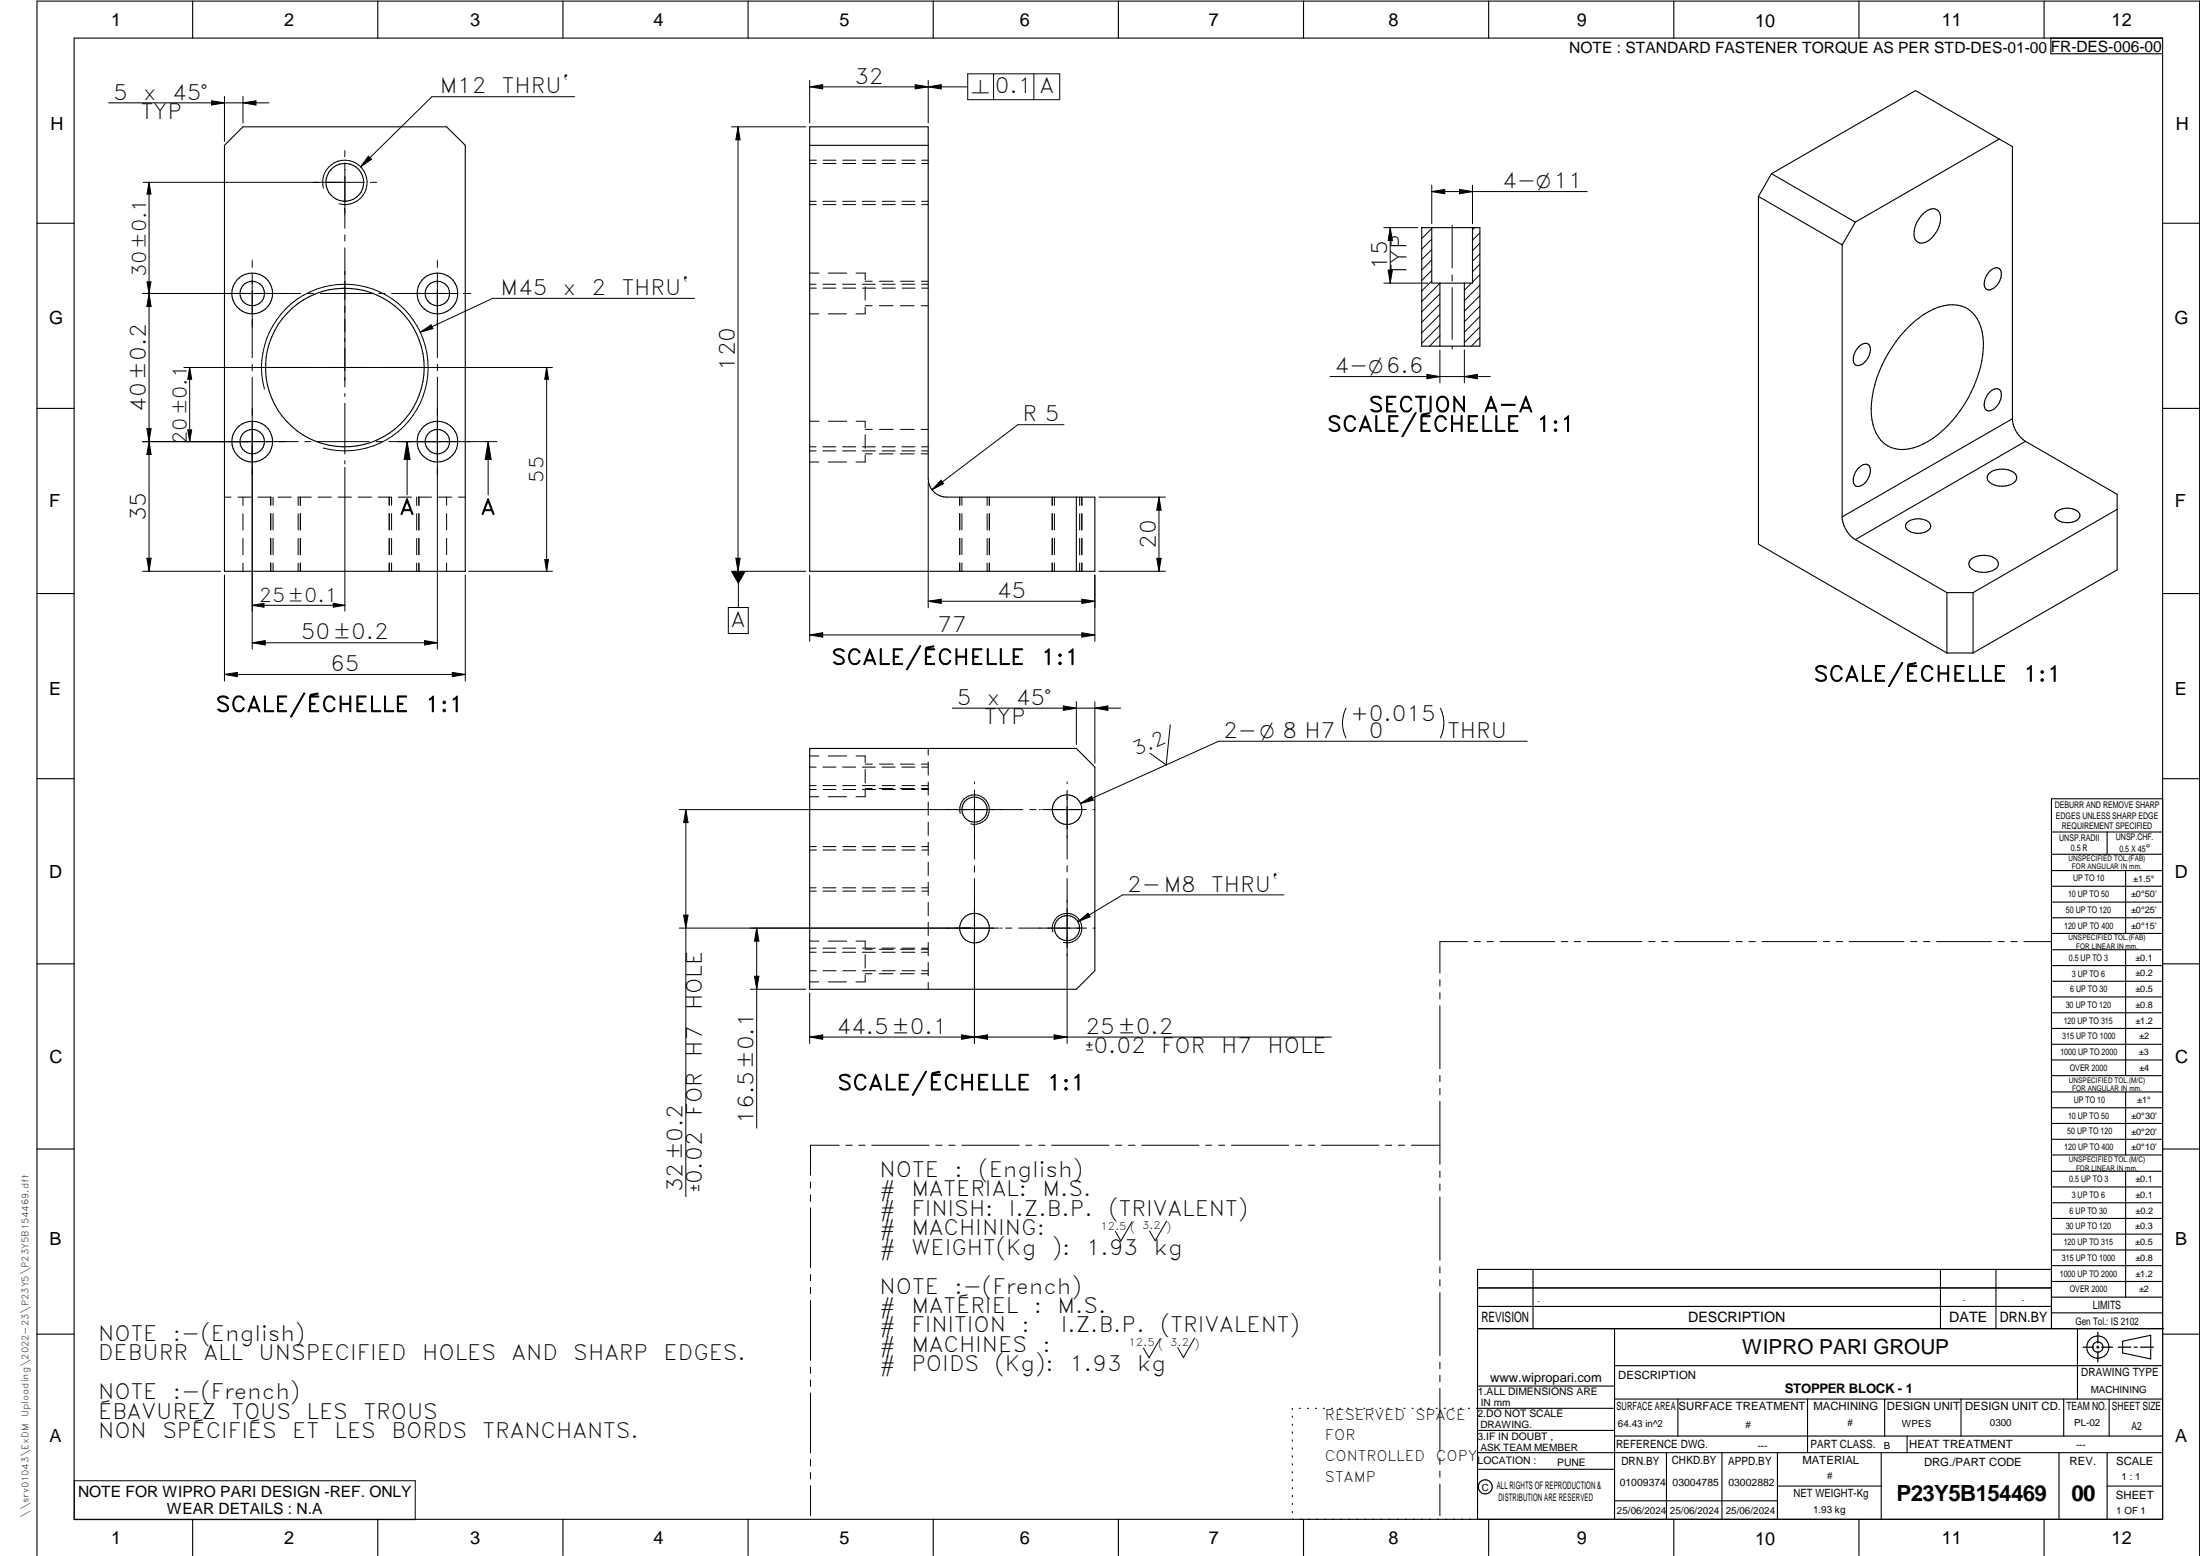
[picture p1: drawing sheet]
<svg xmlns="http://www.w3.org/2000/svg" width="594mm" height="420mm" viewBox="0 0 594 420" stroke-linecap="round" stroke-linejoin="round" font-family="sans-serif">
<g fill="none" stroke="#000" stroke-width=".3">
<path d="M20 10.3h564v400h-564zM52 .3v10M102 .3v10M152 .3v10M202 .3v10M252 .3v10M302 .3v10M352 .3v10M402 .3v10M452 .3v10M502 .3v10M552 .3v10"/>
<path d="M553.8 10.3v4.2h30.2M60.6 39.2l5-5h55l5 5v115.1h-65zM218.6 39.2h32M218.6 34.2h32v95a5 5 0 0 0 5 5h40v20.1h-77zM539.9 37.5l-38.9 22.5M539.9 37.5l-22.6-13-38.9 22.4M539.9 37.5l3.5 2.1v73.5M474.8 53l22.7 13.1M474.8 53v93.9l50.9 29.4M478.4 46.9l22.6 13.1M478.4 46.9l-3.6 6.1M501 60l-3.5 6.1"/>
<path d="M519.3 57.7a2.96 2.96 0 0 1 4.1-.8 5.4 5.4 0 0 1-.7 6 4.9 4.9 0 0 1-4.3 2.7 2.49 2.49 0 0 1-1.5-3.1 7.7 7.7 0 0 1 2.4-4.8zM10 60.3h10M383.9 61.5h15.7v32h-15.7zM388.8 76.5v17M395.4 76.5v17M397.6 61.5v15h-11v-15M497.5 66.1v73.5M537.3 73.2a1.73 1.73 0 0 1 3 0 4.4 4.4 0 0 1-3.4 5.1 1.81 1.81 0 0 1-1-2.6l.6-1.4zM584 60.3h10M502 93.6a1.7 1.7 0 0 1 2.9 0 4.6 4.6 0 0 1-2.9 5.1 1.43 1.43 0 0 1-1.5-2l.6-2zM515.7 88a18 18 0 0 1 11.7-5.7 8.2 8.2 0 0 1 7.9 7.3 28.3 28.3 0 0 1-4.9 19.6 26.9 26.9 0 0 1-13.8 11.7 8.1 8.1 0 0 1-10.8-6.2 26 26 0 0 1 3.3-17.8l.9-1.6a34.2 34.2 0 0 1 5.7-7.3zM10 110.3h10"/>
<path d="M537.3 105.9a1.76 1.76 0 0 1 3-.1 4.4 4.4 0 0 1-3.4 5.2 1.88 1.88 0 0 1-1-2.7l.6-1.3zM543.4 113.1a7.6 7.6 0 0 0 3.5 6.1M543.4 113.1l-45.9 26.5M546.9 119.2l-45.9 26.5M546.9 119.2l24.8 14.3v20.4l-38.9 22.4M584 110.3h10M290.7 134.2v20.1M497.5 139.6a7.8 7.8 0 0 0 3.5 6.1M502 126.3a1.72 1.72 0 0 1 2.9-.1 4.6 4.6 0 0 1-2.9 5.2 1.46 1.46 0 0 1-1.5-2l.6-2zM536.9 128.1a5.4 5.4 0 0 1 7.5 .2 1.88 1.88 0 0 1-1.4 2.5 5.7 5.7 0 0 1-6.1-.9 1.55 1.55 0 0 1 0-1.8zM555.2 138.3a4.5 4.5 0 0 1 6.4 .5 1.92 1.92 0 0 1-1.9 2.2 4.2 4.2 0 0 1-4.8-1.4v-.4zM571.7 137.5l-38.9 22.5"/>
<path d="M501 145.7l24.7 14.3M514.9 141.2a4.8 4.8 0 0 1 6.1 0 1.52 1.52 0 0 1-.9 2.4 4.6 4.6 0 0 1-5.5-1.1v-.5zM532 151.3a5.4 5.4 0 0 1 7.4 .3 1.88 1.88 0 0 1-1.3 2.5 5.9 5.9 0 0 1-6.1-.9 1.55 1.55 0 0 1 0-1.9zM10 160.3h10M525.7 160h7.1M525.7 160v16.3M525.7 176.3h7.1M532.8 160v16.3M584 160.3h10M10 210.3h10M218.6 202.1h72.1l4.9 5v55l-4.9 5h-72.1zM584 215.7h-30v143.1"/>
<path d="M584 210.3h10M554 224.7h30M554 230.7h30M554 235.1h30M554 239.3h30M569 224.7v6M574 235.1v17M554 243.6h30M554 247.8h30M554 252.1h30M554 256.5h30M574 256.5v33.9"/>
<path d="M10 260.3h10M554 260.7h30M554 265h30M554 269.2h30M554 273.5h30M554 277.7h30M584 260.3h10M554 282h30M554 286.2h30M554 290.4h30M554 294.9h30M554 299.1h30"/>
<path d="M574 294.9v17M10 310.3h10M554 303.4h30M554 307.6h30M554 311.9h30M554 316.3h30M574 316.3v34M584 310.3h10M554 320.5h30M554 324.8h30M554 329h30M554 333.2h30"/>
<path d="M554 337.5h30M399 358.8h185.2M399 352.8h155M399 347.8h155M414 342.8v16M436 358.8v51.5M524 342.8v16M539 342.8v16M554 341.8h30M554 346h30M554 350.3h30M554 354.5h30"/>
<path d="M554 342.8h-155v67.5M561 358.8v19M10 360.3h10M399 374.3h37M436 377.8h148M453.1 377.8v10M488.1 377.8v14.5M508.9 377.8v10M529.5 377.8v10M557.3 377.8v10M569.5 377.8v10M573.2 362.2l7.6-1.6v6.3l-7.6-1.6z"/>
<path d="M584 368.8h-148M584 360.3h10M349 380.3v.3M349 382.4v.3M349 384.6v.3M349 386.7v.3M349 388.8v.3M349 391v.3M349 393.1v.3M349 395.3v.3M349 397.4v.3M349 399.5v.3"/>
<path d="M350.9 380.3h.2M353.1 380.3h.2M355.2 380.3h.3M357.4 380.3h.3M359.6 380.3h.3M361.7 380.3h.3M363.9 380.3h.3M366.1 380.3h.3M368.3 380.3h.2M370.4 380.3h.3M372.6 380.3h.3M374.8 380.3h.3"/>
<path d="M376.9 380.3h.4M379.1 380.3h.3M381.3 380.3h.3M383.4 380.3h.4M385.6 380.3h.3M387.8 380.3h.3M390 380.3h.3M392.2 380.3h.3M394.3 380.3h.3M396.5 380.3h.3M398.7 380.3h37.3M399 396.7h37"/>
<path d="M399 392.3h185M399 386.2h37M436 387.8h148M450 392.3v18M465 392.3v18M480 392.3v18M508 392.3v18M515 387.8v4.5M556 392.3v18M569 392.3v18M52 410.3v9.7M102 410.3v9.7"/>
<path d="M152 410.3v9.7M202 410.3v9.7M252 410.3v9.7M302 410.3v9.7M349 401.7v.3M349 403.8v.4M349 406v.3M349 408.1v.3M352 410.3v9.7M402 410.3v9.7M436 405.3h44M452 410.3v9.7"/>
<path d="M480 401.3h28M502 410.3v9.7M552 410.3v9.7M569 401.3h15M10 420v-419.7h584v419.7"/>
<circle cx="93.1" cy="49.2" r="5.1"/>
<circle cx="68.1" cy="79.2" r="5.5"/>
<circle cx="68.1" cy="79.2" r="3.3"/>
<circle cx="118.1" cy="79.2" r="5.5"/>
<circle cx="118.1" cy="79.2" r="3.3"/>
<circle cx="93.1" cy="99.3" r="21.4"/>
<circle cx="68.1" cy="119.2" r="5.5"/>
<circle cx="68.1" cy="119.2" r="3.3"/>
<circle cx="118.1" cy="119.2" r="5.5"/>
<circle cx="118.1" cy="119.2" r="3.3"/>
<circle cx="263.1" cy="218.6" r="3.4"/>
<circle cx="288.1" cy="218.6" r="4"/>
<circle cx="263.1" cy="250.6" r="4"/>
<circle cx="288.1" cy="250.6" r="3.4"/>
<circle cx="566.5" cy="363.7" r="1.39"/>
<circle cx="566.5" cy="363.8" r="3"/>
<circle cx="401.1" cy="401.5" r="1.9"/>
</g>
<g fill="none" stroke="#000" stroke-width=".27">
<path d="M261.3 19.9h24.9v7h-24.9zM268.3 19.9v7M279.2 19.9v7M29.3 27.8h43.3M57.1 27.2l3.5 .6-3.5 .6zM60.6 26v12.2M65.6 27.8l3.5-.6v1.2zM65.6 26v7.2M155.2 26.1h-38.6l-19.2 18.9M197.5 34.2h20.1M199.3 34.2v120.1M199.3 34.2l.5 3.6h-1.1z"/>
<path d="M218.6 21.7v11.5M218.6 23.5l3.6-.6v1.1zM218.6 23.5h42.7M247.1 22.9l3.5 .6-3.5 .5zM250.6 21.7v11.5M250.6 23.5l3.6-.6v1.1zM38.6 49.2h59.8M40.3 49.2v105.1M40.3 49.2l.5 3.2h-1.1zM87.3 50.8a6 6 0 0 1 5.3-7.5 6 6 0 0 1 6.5 6.5 6 6 0 0 1-7.5 5.2M93.1 40.6v.1M93.1 40.9v1.1"/>
<path d="M93.1 44v17.6M99.5 42.2l.8 .8-2.9 2zM100.3 49.2h1.2M101.6 49.2h.1M218.6 55.2h1.8M218.6 43.3h1.8M218.6 44.2h1.8M218.6 54.4h1.8M222.2 54.4h3.5M222.2 55.2h3.6M222.2 43.3h3.6M222.2 44.2h3.6"/>
<path d="M227.5 54.4h3.5M227.6 55.2h3.5M227.6 43.3h3.5M227.6 44.2h3.5M232.9 54.4h3.5M232.9 55.2h3.5M232.9 43.3h3.5M232.9 44.2h3.5M238.2 54.4h3.5M238.2 55.2h3.6M238.2 43.3h3.6M238.2 44.2h3.6"/>
<path d="M243.5 54.4h3.6M243.6 55.2h3.5M243.6 43.3h3.5M243.6 44.2h3.5M248.9 54.4h1.7M248.9 55.2h1.7M248.9 43.3h1.7M248.9 44.2h1.7M386.6 50v10.4M386.6 51.7l3.5-.6v1.2zM386.6 51.7h42M394.1 51.1l3.5 .6-3.5 .6z"/>
<path d="M397.6 50v10.4M39.7 76.1h1.1l-.5 3.1zM40.3 79.2l.5 3.6h-1.1zM68.1 74v22.6M68.1 70.2v.1M68.1 70.6v1.4M68.1 72.2v.1M81.2 79.2h-42.7M83 79.2h1.7M86.5 79.2h14M93.1 63.4v1.7M93.1 66.9v37.6"/>
<path d="M102.2 79.2h1.8M105.7 79.2h17.7M118.1 70.2v.1M118.1 70.6v1.4M118.1 72.2v.1M118.1 74v22.6M125.4 79.2h1.4M127 79.2h.1M218.6 76.8h1.8M218.6 77.8h1.8M218.6 73.7h2.5M222.2 76.8h3.5"/>
<path d="M222.2 77.8h3.6M223.7 73.7h4.9M227.5 76.8h3.5M227.6 77.8h3.5M231.2 73.7h2.4v1.8M232.9 76.8h3.5M232.9 77.8h3.5M233.6 75.9h1.9M233.6 77.4v3.6M237.5 75.9h3.7M238.2 76.8h3.5M238.2 77.8h3.6"/>
<path d="M243.2 75.9h3.7M243.5 76.8h3.6M243.6 77.8h3.5M248.8 75.9h1.8M248.9 76.8h1.7M248.9 77.8h1.7M373.7 61.5h9.2M373.7 76.5h11.9M374.9 72.9h1.1l-.6 3.6zM375.4 61.5l.6 3.4h-1.1zM375.4 61.5v15M384.1 61.5l-.2 .1"/>
<path d="M386.6 61.7l-2.7 2.7M386.6 64.6l-2.7 2.7M386.6 67.4l-2.7 2.7M386.6 70.2l-2.7 2.7M386.6 73l-2.7 2.7M386.6 75.9l-2.7 2.7M388.8 76.5l-4.9 4.9M388.8 79.3l-4.9 4.9M392.1 60.8v11.6M392.1 74.2v1.7M392.1 77.7v14M397.3 76.5l-1.9 1.9"/>
<path d="M398.2 61.5l-.6 .5M399.6 62.9l-2 2M399.6 65.7l-2 2M399.6 74.2l-2 2M399.6 68.5l-2 2M399.6 71.3l-2 2.1M399.6 77l-4.2 4.2M399.6 79.8l-4.2 4.2M49.7 99.2h99.5M51.2 99.2l.6 3.2h-1.1zM51.2 99.2v20.1M68.1 98.4v1.7"/>
<path d="M113.5 89.7l2.9-2 .5 1zM118.1 98.4v1.7M147.6 99.2l.5 3.2h-1zM147.6 99.2v55.1M187.5 80.6h-54.5l-19.5 9.1M218.6 84.8h2.5M223.6 84.8h5M233.6 82.6h1.9M233.6 82.9v1.9h-2.5M237.4 82.6h3.8M243.1 82.6h3.7M248.7 82.6h1.9"/>
<path d="M388.8 82.1l-4.9 4.9M388.8 85l-4.9 4.9M388.8 87.8l-4.9 4.9M388.8 90.6l-2.8 2.9M388.8 94.5v8.9M392.1 93.4v.9M395.4 94.5v8.9M399.6 82.7l-4.2 4.2M399.6 85.5l-4.2 4.2M399.6 88.3l-4.2 4.2M399.6 91.1l-2.3 2.4M38.5 119.3h42"/>
<path d="M39.7 115.7h1.1l-.5 3.6zM40.3 119.3l.5 3.4h-1.1zM50.7 116.1h1.1l-.6 3.2zM68.1 101.9v73.4M71.4 105.1a22.5 22.5 0 0 1 19.8-28.2 22.5 22.5 0 0 1 24.4 24.4 22.5 22.5 0 0 1-28.3 19.7M82.3 119.3h1.7M85.8 119.3h13.9M93.1 106.3v.8M93.1 108.9v13.7M101.6 119.3h1.6M105 119.3h24.2M109.9 119.3l.8 4.7h-1.6z"/>
<path d="M109.9 119.3v14.3M118.1 101.9v73.4M129.4 119.3h4.8M131.8 119.3l.8 4.7h-1.6zM131.8 119.3v14.3M218.6 113.7h2.5M223.7 113.7h4.9M231.2 113.7h2.4v1.8M233.6 116h1.9M233.6 117.4v3.6M237.5 116h3.7M243.2 116h3.7"/>
<path d="M248.8 116h1.8M287.3 114.7h-12.4l-23.2 17.5M359.1 101.7h43.3M385.3 101.1l3.5 .6-3.5 .6zM395.4 101.7l3.5-.6v1.2zM60.6 134.2h1.8M64.3 134.2h3.5M65.6 134.2v2.3M65.6 138.7v4.4M69.6 134.2h3.6M73.1 134.2v2.2M73.1 138.7v4.4"/>
<path d="M73.7 134.2v2.2M73.7 138.7v4.4M75.1 134.2h3.5M80.5 134.2h3.6M80.5 134.2v2.3M80.5 138.7v4.4M81.1 134.2v2.3M81.1 138.7v4.4M85.9 134.2h3.6M91.3 134.2h3.6M93.1 124.4v.9M93.1 126.2v38.8"/>
<path d="M96.7 134.2h3.6M102.1 134.2h3.6v2.2M105.1 134.2v2.2M105.1 138.7v4.4M105.7 138.7v4.4M107.6 134.2h3.5M112.5 134.2v2.3M112.5 138.7v4.4M113 134.2h3.5M113.1 134.2v2.3M113.1 138.7v4.4M118.4 134.2h3.6"/>
<path d="M120.6 134.2v2.2M120.6 138.7v4.4M123.8 134.2h1.8M218.6 121.8h1.8M218.6 124.8h2.5M218.6 120.7h1.8M222.2 121.8h3.5M222.2 120.7h3.5M223.6 124.8h5M227.5 121.8h3.5M227.5 120.7h3.5M232.9 121.8h3.5"/>
<path d="M232.9 120.7h3.5M233.6 122.6h1.9M233.6 122.9v1.9h-2.5M237.4 122.6h3.8M238.2 121.8h3.5M238.2 120.7h3.5M243.1 122.6h3.7M243.5 121.8h3.6M243.5 120.7h3.6M248.7 122.6h1.9M248.9 121.8h1.7M248.9 120.7h1.7"/>
<path d="M250.6 130.3v33.8M254.1 129.7l.7 .9-3.1 1.6zM259.2 134.2v2.2M259.2 138.7v4.4M259.8 134.2v2.2M259.8 138.7v4.4M266.6 134.2v2.3M266.6 138.7v4.4M267.2 138.7v4.4M267.2 134.2v2.3M284.1 134.2v2.2M284.1 138.7v4.4"/>
<path d="M284.7 134.2v2.2M284.7 138.7v4.4M291.5 134.2v2.3M291.5 138.7v4.4M292.1 138.7v4.4M292.1 134.2v2.3M296.7 134.2h18M313 134.2l.6 3.6h-1.2zM313 134.2v20.1M38.5 154.3h21.1M39.7 150.7h1.1l-.5 3.6zM60.6 155.3v28.6"/>
<path d="M65.6 145.4v4.4M65.6 152.1v2.2M73.1 145.4v4.4M73.1 152v2.3M73.7 145.4v4.4M73.7 152v2.3M80.5 145.4v4.4M80.5 152.1v2.2M81.1 145.4v4.4M81.1 152v2.3M105.1 145.4v4.4M105.1 152v2.3"/>
<path d="M105.7 145.4v4.4M105.7 152v2.3M112.5 145.4v4.4M112.5 152.1v2.2M113.1 145.4v4.4M113.1 152v2.3M120.6 145.4v4.4M120.6 152v2.3M125.6 155.3v28.6M126.6 154.3h22.6M147.1 151.1h1l-.5 3.2zM197.5 154.3h20.1"/>
<path d="M198.7 150.7h1.1l-.5 3.6zM199.4 154.3v9.7M218.6 155.3v17.9M259.2 145.4v4.4M259.2 152v2.3M259.8 145.4v4.4M259.8 152v2.3M266.6 145.4v4.4M266.6 152.1v2.2M267.2 145.4v4.4M267.2 152v2.3M284.1 145.4v4.4"/>
<path d="M284.1 152v2.3M284.7 145.4v4.4M284.7 152v2.3M291.5 145.4v4.4M291.5 152.1v2.2M292.1 145.4v4.4M292.1 152v2.3M295.6 155.3v17.9M296.7 154.3h18M312.4 150.7h1.2l-.6 3.6zM68.1 173.6l3.5-.6v1.2zM68.1 173.6h50"/>
<path d="M68.1 163.4l3.2-.5v1.1zM68.1 163.4h25M90 162.9l3.1 .5-3.1 .6zM114.6 173l3.5 .6-3.5 .6zM196.7 164h5.4v7.1h-5.4zM218.6 171.4l3.6-.5v1.1zM218.6 171.4h77M250.6 162.3h45M250.6 162.3l3.6-.5v1.1zM292.1 161.8l3.5 .5-3.5 .6zM292.1 170.9l3.5 .5-3.5 .6zM60.6 182.1h65"/>
<path d="M60.6 182.1l3.5-.5v1.1zM122.1 181.6l3.5 .5-3.5 .6zM257.1 191.2h45.5M287.1 190.6l3.6 .6-3.6 .6zM290.7 189.5v11.6M295.6 189.5v16.6M295.6 191.2l3.6-.6v1.2zM316 195.7l-1.1 10.8-4.4-3.1M363.5 191.2a9 9 0 0 0 0 8.1M389 191.2a9 9 0 0 1 0 8.1M183.4 218.6h92.8M185.2 218.6v104.5"/>
<path d="M185.2 218.6l.6 3.5h-1.2zM218.6 212.1h1.8M218.6 215.1h2.5M218.6 204.1h2.5M218.6 213.2h1.8M218.6 207.1h1.8M222.2 212.1h3.5M222.2 207.1h3.5M222.2 213.2h3.6M223.6 215.1h5M223.7 204.1h4.9M227.5 212.1h3.5"/>
<path d="M227.5 207.1h3.5M227.6 213.2h3.5M231.2 204.1h2.4v1.8M232.9 212.1h3.5M232.9 207.1h3.5M232.9 213.2h3.5M233.6 212.9h1.9M233.6 206.3h1.9M233.6 207.8v3.6M233.6 213.3v1.8h-2.5M237.4 212.9h3.8M237.5 206.3h3.7"/>
<path d="M238.2 212.1h3.5M238.2 207.1h3.5M238.2 213.2h3.6M243.1 212.9h3.7M243.2 206.3h3.7M243.5 212.1h3.6M243.5 207.1h3.6M243.6 213.2h3.5M248.7 212.9h1.9M248.8 206.3h1.8M248.9 212.1h1.7M248.9 207.1h1.7"/>
<path d="M248.9 213.2h1.7M250.6 202.1v1.8M250.6 205.7v3.6M250.6 211.2v3.5M250.6 216.6v3.5M259.3 219.7a4 4 0 0 1 3.5-5.1 4 4 0 0 1 4.3 4.3 4 4 0 0 1-5 3.6M263.1 211.1v.2M263.1 211.5v.1M263.1 213.4v18.6M278 218.6h1.7M280.7 218.6h.1M281 218.6h.1"/>
<path d="M288.2 211.1v.2M288.2 211.5v.1M288.2 213.4v18.5M291.8 217l3-2 .4 1.1zM293.4 218.6h-11.9M295.1 218.6h.2M295.5 218.6h.1M412.4 200.2h-83.3l-37.3 16.8M218.6 228.6h1.8M218.6 229.5h1.8M218.6 239.7h1.8M222.2 239.7h3.5"/>
<path d="M222.2 228.6h3.6M222.2 229.5h3.6M227.5 239.7h3.5M227.6 228.6h3.5M227.6 229.5h3.5M232.9 239.7h3.5M232.9 228.6h3.5M232.9 229.5h3.5M238.2 239.7h3.5M238.2 228.6h3.6M238.2 229.5h3.6M243.5 239.7h3.6"/>
<path d="M243.6 228.6h3.5M243.6 229.5h3.5M248.9 239.7h1.7M248.9 228.6h1.7M248.9 229.5h1.7M250.6 222v3.6M250.6 227.4v3.6M250.6 232.8v3.6M250.6 238.2v3.6M263.1 233.8v1.7M263.1 237.3v44.5M288.2 233.7v1.8"/>
<path d="M288.2 237.2v44.6M183.4 250.6h86.4M184.6 247.1h1.2l-.6 3.5zM204.3 250.6v54M204.3 250.6l.6 3.5h-1.2zM218.6 257.1h1.8M218.6 240.6h1.8M218.6 256h1.8M218.6 254.1h2.5M222.2 257.1h3.5M222.2 256h3.5M222.2 240.6h3.6"/>
<path d="M223.7 254.1h4.9M227.5 257.1h3.5M227.5 256h3.5M227.6 240.6h3.5M231.2 254.1h2.4v1.8M232.9 257.1h3.5M232.9 256h3.5M232.9 240.6h3.5M233.6 256.3h1.9M233.6 257.8v3.6M237.5 256.3h3.7M238.2 257.1h3.5"/>
<path d="M238.2 256h3.5M238.2 240.6h3.6M243.2 256.3h3.7M243.5 257.1h3.6M243.5 256h3.6M243.6 240.6h3.5M248.8 256.3h1.8M248.9 257.1h1.7M248.9 256h1.7M248.9 240.6h1.7M250.6 243.6v3.6M250.6 249v3.6"/>
<path d="M250.6 254.5v3.6M250.6 259.9v3.6M270.2 250.6h.1M270.5 250.6h.1M271.6 250.6h1.7M275.1 250.6h18.3M284.3 251.7a4 4 0 0 1 3.5-5 4 4 0 0 1 4.3 4.3 4 4 0 0 1-5 3.5M291.1 248.9l2.7-2.3 .6 1zM295.1 250.6h.2M295.5 250.6h.1M346.7 241.6h-43.6l-12 7.3M396.2 254.3h-7.4v8.5"/>
<path d="M398.1 254.3h1.6M401.5 254.3h1.8M405 254.3h14.8M421.6 254.3h1.7M425.1 254.3h1.7M428.6 254.3h14.8M445.2 254.3h1.7M448.7 254.3h1.7M452.2 254.3h14.8M468.8 254.3h1.7M472.3 254.3h1.7M475.8 254.3h14.8"/>
<path d="M492.4 254.3h1.7M495.8 254.3h1.8M499.4 254.3h14.7M516 254.3h1.6M519.4 254.3h1.8M522.9 254.3h14.8M539.5 254.3h1.7M543 254.3h1.7M546.5 254.3h7.4M202.6 267.1h15M203.7 263.6h1.2l-.6 3.5zM218.6 262.1h1.8"/>
<path d="M218.6 265.1h2.5M218.6 268.2v13.6M222.2 262.1h3.6M223.6 265.1h5M227.6 262.1h3.5M232.9 262.1h3.5M233.6 262.9h1.9M233.6 263.3v1.8h-2.5M237.4 262.9h3.8M238.2 262.1h3.6M243.1 262.9h3.7M243.6 262.1h3.5"/>
<path d="M248.7 262.9h1.9M248.9 262.1h1.7M250.6 265.3v1.8M259.7 279.4v1.2l7-1.2v1.2zM284.6 279.4l3.6 .6-3.6 .6zM388.8 264.5v1.8M388.8 268.1v1.6M388.8 271.6v17M218.6 280h140.9M218.6 280l3.6-.6v1.2zM388.8 290.4v1.7M388.8 293.9v1.7"/>
<path d="M388.8 297.4v17M218.9 319.2v1.6M226.6 309.2h-7.7v8.1M228.4 309.2h1.7M231.9 309.2h1.7M235.4 309.2h15.5M252.7 309.2h1.7M256.2 309.2h1.7M259.7 309.2h15.5M277 309.2h1.7M280.5 309.2h1.7M284 309.2h15.5"/>
<path d="M301.2 309.2h1.8M304.8 309.2h1.7M308.3 309.2h15.5M325.5 309.2h1.7M329.1 309.2h1.6M332.6 309.2h15.4M349.8 309.2h1.7M353.3 309.2h1.7M356.8 309.2h15.5M374.1 309.2h1.7M377.6 309.2h1.7M381.1 309.2h7.7"/>
<path d="M388.8 316.2v1.7M388.8 319.7v1.7M218.9 322.6v1.8M218.9 326.1v16.2M305.7 329.9l-3 5.2-1.5-2.6M315 329.8l-3.1 5.2-1.5-2.6M388.8 323.2v17.1M218.9 344.1v1.8M218.9 347.6v1.7M218.9 351.2v16.1M388.8 342.1v1.6M388.8 345.6v1.7"/>
<path d="M388.8 349v17.1M218.9 369.1v1.7M218.9 372.6v1.8M218.9 376.1v16.2M313.3 361.4l-3 5.2-1.5-2.6M322.6 361.3l-3 5.3-1.6-2.7M388.8 367.9v1.7M388.8 371.4v1.7M388.8 374.9v17M20.1 399.8h92v10.5h-92zM218.9 394.1v1.8M218.9 397.6v1.7"/>
<path d="M388.8 393.7v1.7M388.8 397.2v1.7M218.9 401.2v8.1M388.8 400.7v8.6"/>
</g>
<path d="M566.5 359.7v3M562.5 363.8h2.9M566.1 363.8h.7M566.5 363.4v.7M566.5 364.9v2.8M567.6 363.8h2.9M572 363.8h3.4M576.3 363.8h.8M578 363.8h3.5" fill="none" stroke="#000" stroke-width=".34"/>
<g fill="#000">
<path d="M57.1 27.2l3.5 .6-3.5 .6zM65.6 27.8l3.5-.6v1.2zM199.3 34.2l.5 3.6h-1.1zM218.6 23.5l3.6-.6v1.1zM247.1 22.9l3.5 .6-3.5 .5zM250.6 23.5l3.6-.6v1.1zM40.3 49.2l.5 3.2h-1.1zM99.5 42.2l.8 .8-2.9 2zM386.6 51.7l3.5-.6v1.2zM394.1 51.1l3.5 .6-3.5 .6zM39.7 76.1h1.1l-.5 3.1zM375.4 61.5l.6 3.4h-1.1z"/>
<path d="M374.9 72.9h1.1l-.6 3.6zM40.3 79.2l.5 3.6h-1.1zM113.5 89.7l2.9-2 .5 1zM39.7 115.7h1.1l-.5 3.6zM50.7 116.1h1.1l-.6 3.2zM51.2 99.2l.6 3.2h-1.1zM147.6 99.2l.5 3.2h-1zM385.3 101.1l3.5 .6-3.5 .6zM395.4 101.7l3.5-.6v1.2zM40.3 119.3l.5 3.4h-1.1zM109.9 119.3l.8 4.7h-1.6zM131.8 119.3l.8 4.7h-1.6z"/>
<path d="M254.1 129.7l.7 .9-3.1 1.6zM313 134.2l.6 3.6h-1.2zM39.7 150.7h1.1l-.5 3.6zM147.1 151.1h1l-.5 3.2zM198.7 150.7h1.1l-.5 3.6zM197.4 154.3h4l-2 3.4zM312.4 150.7h1.2l-.6 3.6zM68.1 163.4l3.2-.5v1.1zM68.1 173.6l3.5-.6v1.2zM90 162.9l3.1 .5-3.1 .6zM114.6 173l3.5 .6-3.5 .6zM218.6 171.4l3.6-.5v1.1z"/>
<path d="M250.6 162.3l3.6-.5v1.1zM292.1 161.8l3.5 .5-3.5 .6zM292.1 170.9l3.5 .5-3.5 .6zM60.6 182.1l3.5-.5v1.1zM122.1 181.6l3.5 .5-3.5 .6zM287.1 190.6l3.6 .6-3.6 .6zM295.6 191.2l3.6-.6v1.2zM291.8 217l3-2 .4 1.1zM185.2 218.6l.6 3.5h-1.2zM184.6 247.1h1.2l-.6 3.5zM204.3 250.6l.6 3.5h-1.2zM291.1 248.9l2.7-2.3 .6 1z"/>
<path d="M203.7 263.6h1.2l-.6 3.5zM218.6 280l3.6-.6v1.2zM259.7 279.4l3.4 .6-3.4 .6zM263.1 280l3.6-.6v1.2zM284.6 279.4l3.6 .6-3.6 .6z"/>
</g>
<g font-size="6">
<text x="512.1" y="405.2">P23Y5B154469</text>
<text x="559.4" y="405.2">00</text>
</g>
<g font-size="5.7">
<text x="230.7" y="22.6">32</text>
<text x="30.6" y="26.9">5</text>
<text x="38.7" y="26.9">x</text>
<text x="46.5" y="26.9">45°</text>
<text x="118.7" y="25.2">M12</text>
<text x="135.5" y="25.2">THRU`</text>
<text x="268.6" y="25.2">0.1 A</text>
<text x="38" y="32.2">TYP</text>
<text x="405.7" y="50.8">4-O11</text>
<text x="374.6" y="72.9" transform="rotate(-90 374.6 72.9)">15</text>
<text x="379.8" y="74.5" transform="rotate(-90 379.8 74.5)">TYP</text>
<text x="135.2" y="79.7">M45</text>
<text x="152" y="79.7">x</text>
<text x="159.8" y="79.7">2</text>
<text x="167.9" y="79.7">THRU`</text>
<text x="198.4" y="100.2" transform="rotate(-90 198.4 100.2)">120</text>
<text x="360.4" y="100.8">4-O6.6</text>
<text x="39.4" y="111.1" transform="rotate(-90 39.4 111.1)">40±0.2</text>
<text x="276.1" y="113.8">R 5</text>
<text x="369.6" y="111.3">SECTION</text>
<text x="400.6" y="111.3">A-A</text>
<text x="358.3" y="116.5">SCALE/ÉCHELLE</text>
<text x="414.9" y="116.5">1:1</text>
<text x="39.4" y="140.7" transform="rotate(-90 39.4 140.7)">35</text>
<text x="107.9" y="138.9">A</text>
<text x="129.8" y="138.9">A</text>
<text x="312.1" y="148.2" transform="rotate(-90 312.1 148.2)">20</text>
<text x="269.2" y="161.5">45</text>
<text x="81.3" y="172.7">50±0.2</text>
<text x="197.4" y="169.3">A</text>
<text x="253.2" y="170.6">77</text>
<text x="224.5" y="179.5">SCALE/ÉCHELLE</text>
<text x="281.1" y="179.5">1:1</text>
<text x="89.2" y="181.3">65</text>
<text x="489.7" y="184">SCALE/ÉCHELLE</text>
<text x="546.3" y="184">1:1</text>
<text x="258.4" y="190.3">5</text>
<text x="266.5" y="190.3">x</text>
<text x="274.3" y="190.3">45°</text>
<text x="58.2" y="192.2">SCALE/ÉCHELLE</text>
<text x="114.8" y="192.2">1:1</text>
<text x="265.8" y="195.6">TYP</text>
<text x="364.7" y="194.7">+0.015</text>
<text x="330.3" y="199.3">2-O 8 H7</text>
<text x="369.6" y="199.3">0</text>
<text x="390.9" y="199.3">THRU</text>
<text x="304.4" y="240.8">2-M8</text>
<text x="327.1" y="240.8">THRU`</text>
<text x="189.6" y="272.8" transform="rotate(-90 189.6 272.8)">HOLE</text>
<text x="225.9" y="279.1">44.5±0.1</text>
<text x="293.2" y="279.1">25±0.2</text>
<text x="189.6" y="285.3" transform="rotate(-90 189.6 285.3)">H7</text>
<text x="313.6" y="284.4">FOR</text>
<text x="329.7" y="284.4">H7</text>
<text x="342.3" y="284.4">HOLE</text>
<text x="226.1" y="294.3">SCALE/ÉCHELLE</text>
<text x="282.7" y="294.3">1:1</text>
<text x="189.6" y="301.5" transform="rotate(-90 189.6 301.5)">FOR</text>
<text x="203.4" y="303.4" transform="rotate(-90 203.4 303.4)">16.5±0.1</text>
<text x="237.5" y="317.8">NOTE</text>
<text x="257.7" y="317.8">:</text>
<text x="264.1" y="317.8">(English)</text>
<text x="184.3" y="321.9" transform="rotate(-90 184.3 321.9)">32±0.2</text>
<text x="237.5" y="323">#</text>
<text x="246.1" y="323">MATERIAL:</text>
<text x="281.5" y="323">M.S.</text>
<text x="237.5" y="328.3">#</text>
<text x="246.1" y="328.3">FINISH:</text>
<text x="272.4" y="328.3">I.Z.B.P.</text>
<text x="299.3" y="328.3">(TRIVALENT)</text>
<text x="237.5" y="333.5">#</text>
<text x="246.1" y="333.5">MACHINING:</text>
<text x="237.5" y="338.8">#</text>
<text x="246.1" y="338.8">WEIGHT(Kg</text>
<text x="284" y="338.8">):</text>
<text x="293.3" y="338.8">1.93</text>
<text x="311.6" y="338.8">kg</text>
<text x="237.5" y="349.3">NOTE</text>
<text x="257.7" y="349.3">:-(French)</text>
<text x="237.5" y="354.5">#</text>
<text x="237.5" y="359.8">#</text>
<text x="246.1" y="359.8">FINITION</text>
<text x="246.1" y="354.5">MATÉRIEL</text>
<text x="275.8" y="359.8">:</text>
<text x="279.2" y="354.5">:</text>
<text x="285.6" y="354.5">M.S.</text>
<text x="286.4" y="359.8">I.Z.B.P.</text>
<text x="313.3" y="359.8">(TRIVALENT)</text>
<text x="26.5" y="362.1">NOTE</text>
<text x="46.7" y="362.1">:-(English)</text>
<text x="237.5" y="365">#</text>
<text x="246.1" y="365">MACHINES</text>
<text x="281.5" y="365">:</text>
<text x="26.5" y="367.3">DEBURR</text>
<text x="54.9" y="367.3">ALL</text>
<text x="69.8" y="367.3">UNSPECIFIED</text>
<text x="114" y="367.3">HOLES</text>
<text x="138.1" y="367.3">AND</text>
<text x="154.8" y="367.3">SHARP</text>
<text x="179.2" y="367.3">EDGES.</text>
<text x="237.5" y="370.3">#</text>
<text x="246.1" y="370.3">POIDS</text>
<text x="268.5" y="370.3">(Kg):</text>
<text x="288.8" y="370.3">1.93</text>
<text x="307.1" y="370.3">kg</text>
<text x="26.5" y="377.8">NOTE</text>
<text x="46.7" y="377.8">:-(French)</text>
<text x="26.5" y="383.1">ÉBAVUREZ</text>
<text x="62.5" y="383.1">TOUS</text>
<text x="82.8" y="383.1">LES</text>
<text x="98.1" y="383.1">TROUS</text>
<text x="26.5" y="388.3">NON</text>
<text x="43.9" y="388.3">SPÉCIFIÉS</text>
<text x="78.9" y="388.3">ET</text>
<text x="90.3" y="388.3">LES</text>
<text x="105.7" y="388.3">BORDS</text>
<text x="130.3" y="388.3">TRANCHANTS.</text>
</g>
<text font-size="5.6" x="470.5" y="365.5">WIPRO PARI GROUP</text>
<g font-size="5.4">
<text x="262.4" y="25.2">n</text>
<text x="293.2" y="284.4">u0.02</text>
<text x="189.6" y="321.9" transform="rotate(-90 189.6 321.9)">u0.02</text>
</g>
<g font-size="5.1">
<text x="39.4" y="74.9" transform="rotate(-90 39.4 74.9)">30±0.1</text>
<text x="50.5" y="119.9" transform="rotate(-90 50.5 119.9)">20±0.1</text>
<text x="146.8" y="130.3" transform="rotate(-90 146.8 130.3)">55</text>
<text x="69.9" y="162.6">25±0.1</text>
<text x="306.8" y="204.2" transform="rotate(-24 306.8 204.2)">3.2</text>
</g>
<g font-size="4.9">
<text x="30" y="6.9">1</text>
<text x="76.7" y="6.9">2</text>
<text x="127" y="6.9">3</text>
<text x="176.5" y="6.9">4</text>
<text x="226.7" y="6.9">5</text>
<text x="275.4" y="6.9">6</text>
<text x="326.4" y="6.9">7</text>
<text x="375" y="6.9">8</text>
<text x="425.8" y="6.9">9</text>
<text x="473.9" y="7.3">10</text>
<text x="524.3" y="6.9">11</text>
<text x="570.2" y="6.9">12</text>
<text x="13.6" y="35.1">H</text>
<text x="587.6" y="35.1">H</text>
<text x="13.2" y="87.5">G</text>
<text x="587.2" y="87.5">G</text>
<text x="13.2" y="137">F</text>
<text x="587.2" y="137">F</text>
<text x="13.2" y="187.6">E</text>
<text x="587.2" y="187.6">E</text>
<text x="13.2" y="237">D</text>
<text x="587.2" y="237">D</text>
<text x="13.4" y="287.1">C</text>
<text x="587.4" y="287.1">C</text>
<text x="13.4" y="336.2">B</text>
<text x="587.4" y="336.2">B</text>
<text x="13.4" y="389.3">A</text>
<text x="587.4" y="389.3">A</text>
<text x="30" y="416.9">1</text>
<text x="76.7" y="416.9">2</text>
<text x="127" y="416.9">3</text>
<text x="176.5" y="416.9">4</text>
<text x="226.7" y="416.9">5</text>
<text x="275.4" y="416.9">6</text>
<text x="326.4" y="416.9">7</text>
<text x="375" y="416.9">8</text>
<text x="425.8" y="416.9">9</text>
<text x="473.9" y="417.3">10</text>
<text x="524.3" y="416.9">11</text>
<text x="570.2" y="416.9">12</text>
</g>
<g font-size="4.2">
<text x="423.7" y="14.3">NOTE : STANDARD FASTENER TORQUE AS PER STD-DES-01-00</text>
<text x="553.8" y="14">FR-DES-006-00</text>
<text x="21.1" y="404.3">NOTE FOR WIPRO PARI DESIGN -REF. ONLY</text>
<text x="45.1" y="408.8">WEAR DETAILS : N.A</text>
</g>
<g font-size="3.9">
<text x="400" y="357.1">REVISION</text>
<text x="455.9" y="357.1">DESCRIPTION</text>
<text x="526.4" y="357.1">DATE</text>
<text x="540" y="357.1">DRN.BY</text>
<text x="357.8" y="383.3">RESERVED</text>
<text x="382.3" y="383.3">SPACE</text>
<text x="357.8" y="388.9">FOR</text>
<text x="357.8" y="394.5">CONTROLLED</text>
<text x="387.8" y="394.5">COPY</text>
<text x="357.8" y="400">STAMP</text>
</g>
<text font-size="3.6" x="482" y="376.1">STOPPER BLOCK - 1</text>
<text font-size="3.5" x="402.4" y="373.3">www.wipropari.com</text>
<g font-size="3.1">
<text x="565.1" y="353.5">LIMITS</text>
<text x="562" y="371.7">DRAWING TYPE</text>
<text x="437" y="372.3">DESCRIPTION</text>
<text x="436.5" y="380.8">SURFACE AREA</text>
<text x="453.3" y="380.8">SURFACE TREATMENT</text>
<text x="489.7" y="380.8">MACHINING</text>
<text x="509.5" y="380.8">DESIGN UNIT</text>
<text x="530.6" y="380.8">DESIGN UNIT CD.</text>
<text x="558" y="380.6">TEAM NO.</text>
<text x="570.3" y="380.7">SHEET SIZE</text>
<text x="575.6" y="386.1">A2</text>
<text x="436.4" y="391.1">REFERENCE DWG.</text>
<text x="437.8" y="395.5">DRN.BY</text>
<text x="451.4" y="395.4">CHKD.BY</text>
<text x="466.6" y="395.5">APPD.BY</text>
<text x="486.7" y="395.4">MATERIAL</text>
<text x="488.9" y="390.9">PART CLASS.</text>
<text x="515.6" y="390.9">HEAT TREATMENT</text>
<text x="519.6" y="395.9">DRG./PART CODE</text>
<text x="558.9" y="395.5">REV.</text>
<text x="571.4" y="395.6">SCALE</text>
<text x="484.3" y="404.2">NET WEIGHT-Kg</text>
<text x="571.4" y="404.7">SHEET</text>
</g>
<text font-size="3" x="579.5" y="230.1">°</text>
<g font-size="2.8">
<text x="297.2" y="332.1">12.5 ( 3.2 )</text>
<text x="560.4" y="357.7">Gen Tol.: IS 2102</text>
<text x="304.8" y="363.6">12.5 ( 3.2 )</text>
<text x="399.1" y="376.6">1.ALL DIMENSIONS ARE</text>
<text x="399" y="382.7">2.DO NOT SCALE</text>
<text x="399" y="388.7">3.IF IN DOUBT ,</text>
<text x="399" y="395.4">LOCATION :</text>
<text x="420.5" y="396">PUNE</text>
<text x="404.2" y="402">ALL RIGHTS OF REPRODUCTION &amp;</text>
<text x="437.4" y="401.2">01009374</text>
<text x="451.6" y="401.2">03004785</text>
<text x="466.7" y="401.2">03002882</text>
<text x="404.7" y="405.4">DISTRIBUTION ARE RESERVED</text>
</g>
<g font-size="2.7">
<text x="564.6" y="376.2">MACHINING</text>
<text x="399.9" y="379.7">IN mm</text>
<text x="399.7" y="385.7">DRAWING.</text>
<text x="436.9" y="385.4">64.43 in^2</text>
<text x="471.4" y="385.5">#</text>
<text x="498.9" y="385">#</text>
<text x="513.6" y="385.3">WPES</text>
<text x="537.3" y="385.1">0300</text>
<text x="560.1" y="385.1">PL-02</text>
<text x="399.7" y="391.8">ASK TEAM MEMBER</text>
<text x="474.6" y="391.2">---</text>
<text x="508.7" y="391.2">B</text>
<text x="560.6" y="391.1">---</text>
<text x="493.4" y="399.5">#</text>
<text x="572.8" y="399.7">1 : 1</text>
<text x="400.1" y="402.5">C</text>
<text x="436.6" y="408.7">25/06/2024</text>
<text x="450.9" y="408.8">25/06/2024</text>
<text x="466" y="408.9">25/06/2024</text>
<text x="489.6" y="408.5">1.93 kg</text>
<text x="571.4" y="408.7">1 OF 1</text>
</g>
<g font-size="2.5">
<text x="554.9" y="218.3">DEBURR AND REMOVE SHARP</text>
<text x="555.2" y="221">EDGES UNLESS SHARP EDGE</text>
<text x="556.1" y="227.1">UNSP.RADII</text>
<text x="556.8" y="223.8">REQUIREMENT SPECIFIED</text>
<text x="571.4" y="226.9">UNSP.CHF.</text>
<text x="559.2" y="229.9">0.5 R</text>
<text x="572.3" y="230.1">0.5 X 45</text>
<text x="559.8" y="238">UP TO 10</text>
<text x="576.1" y="238.1">±1.5°</text>
<text x="558.5" y="242.2">10 UP TO 50</text>
<text x="575.5" y="242.3">±0°50'</text>
<text x="557.4" y="250.7">120 UP TO 400</text>
<text x="557.9" y="246.5">50 UP TO 120</text>
<text x="575.5" y="250.7">±0°15'</text>
<text x="575.5" y="246.5">±0°25'</text>
<text x="558.7" y="259.4">0.5 UP TO 3</text>
<text x="559.5" y="263.7">3 UP TO 6</text>
<text x="576.6" y="263.6">±0.2</text>
<text x="576.6" y="259.4">±0.1</text>
<text x="559" y="267.9">6 UP TO 30</text>
<text x="576.6" y="267.9">±0.5</text>
<text x="557.8" y="272.2">30 UP TO 120</text>
<text x="576.6" y="272.2">±0.8</text>
<text x="556.9" y="280.7">315 UP TO 1000</text>
<text x="557.3" y="276.4">120 UP TO 315</text>
<text x="576.6" y="276.4">±1.2</text>
<text x="577.7" y="280.7">±2</text>
<text x="556.4" y="284.9">1000 UP TO 2000</text>
<text x="577.6" y="284.9">±3</text>
<text x="558.9" y="289.2">OVER 2000</text>
<text x="577.7" y="289.3">±4</text>
<text x="560" y="297.9">UP TO 10</text>
<text x="577.1" y="297.9">±1°</text>
<text x="558.5" y="302.1">10 UP TO 50</text>
<text x="575.5" y="302.1">±0°30'</text>
<text x="557.4" y="310.6">120 UP TO 400</text>
<text x="558.2" y="306.3">50 UP TO 120</text>
<text x="575.5" y="310.6">±0°10'</text>
<text x="575.5" y="306.4">±0°20'</text>
<text x="558.8" y="319.2">0.5 UP TO 3</text>
<text x="559.4" y="323.4">3 UP TO 6</text>
<text x="576.6" y="319.2">±0.1</text>
<text x="576.6" y="323.5">±0.1</text>
<text x="558.9" y="327.7">6 UP TO 30</text>
<text x="576.7" y="327.7">±0.2</text>
<text x="557.8" y="332">30 UP TO 120</text>
<text x="576.6" y="332">±0.3</text>
<text x="556.8" y="340.5">315 UP TO 1000</text>
<text x="557.3" y="336.3">120 UP TO 315</text>
<text x="576.6" y="336.3">±0.5</text>
<text x="576.6" y="340.5">±0.8</text>
<text x="556.2" y="344.7">1000 UP TO 2000</text>
<text x="576.6" y="344.7">±1.2</text>
<text x="415.2" y="351.5">.</text>
<text x="530" y="351.3">.</text>
<text x="545.9" y="351.4">.</text>
<text x="558.9" y="349">OVER 2000</text>
<text x="577.6" y="349">±2</text>
</g>
<g font-size="2.4">
<text x="7.7" y="382.7" transform="rotate(-90 7.7 382.7)">Uploading\2022-23\P23Y5\P23Y5B154469.dft</text>
<text x="7.7" y="409.8" transform="rotate(-90 7.7 409.8)">\\srv01043\ExDM</text>
</g>
<g font-size="2.1">
<text x="558.5" y="232.4">UNSPECIFIED TOL.(FAB)</text>
<text x="559.5" y="234.7">FOR ANGULAR IN mm.</text>
<text x="558.6" y="253.9">UNSPECIFIED TOL.(FAB)</text>
<text x="560.7" y="256.3">FOR LINEAR IN mm.</text>
<text x="558.7" y="292.3">UNSPECIFIED TOL.(M/C)</text>
<text x="559.6" y="294.7">FOR ANGULAR IN mm.</text>
<text x="558.7" y="313.7">UNSPECIFIED TOL.(M/C)</text>
<text x="560.6" y="316.1">FOR LINEAR IN mm.</text>
</g>
</svg>
